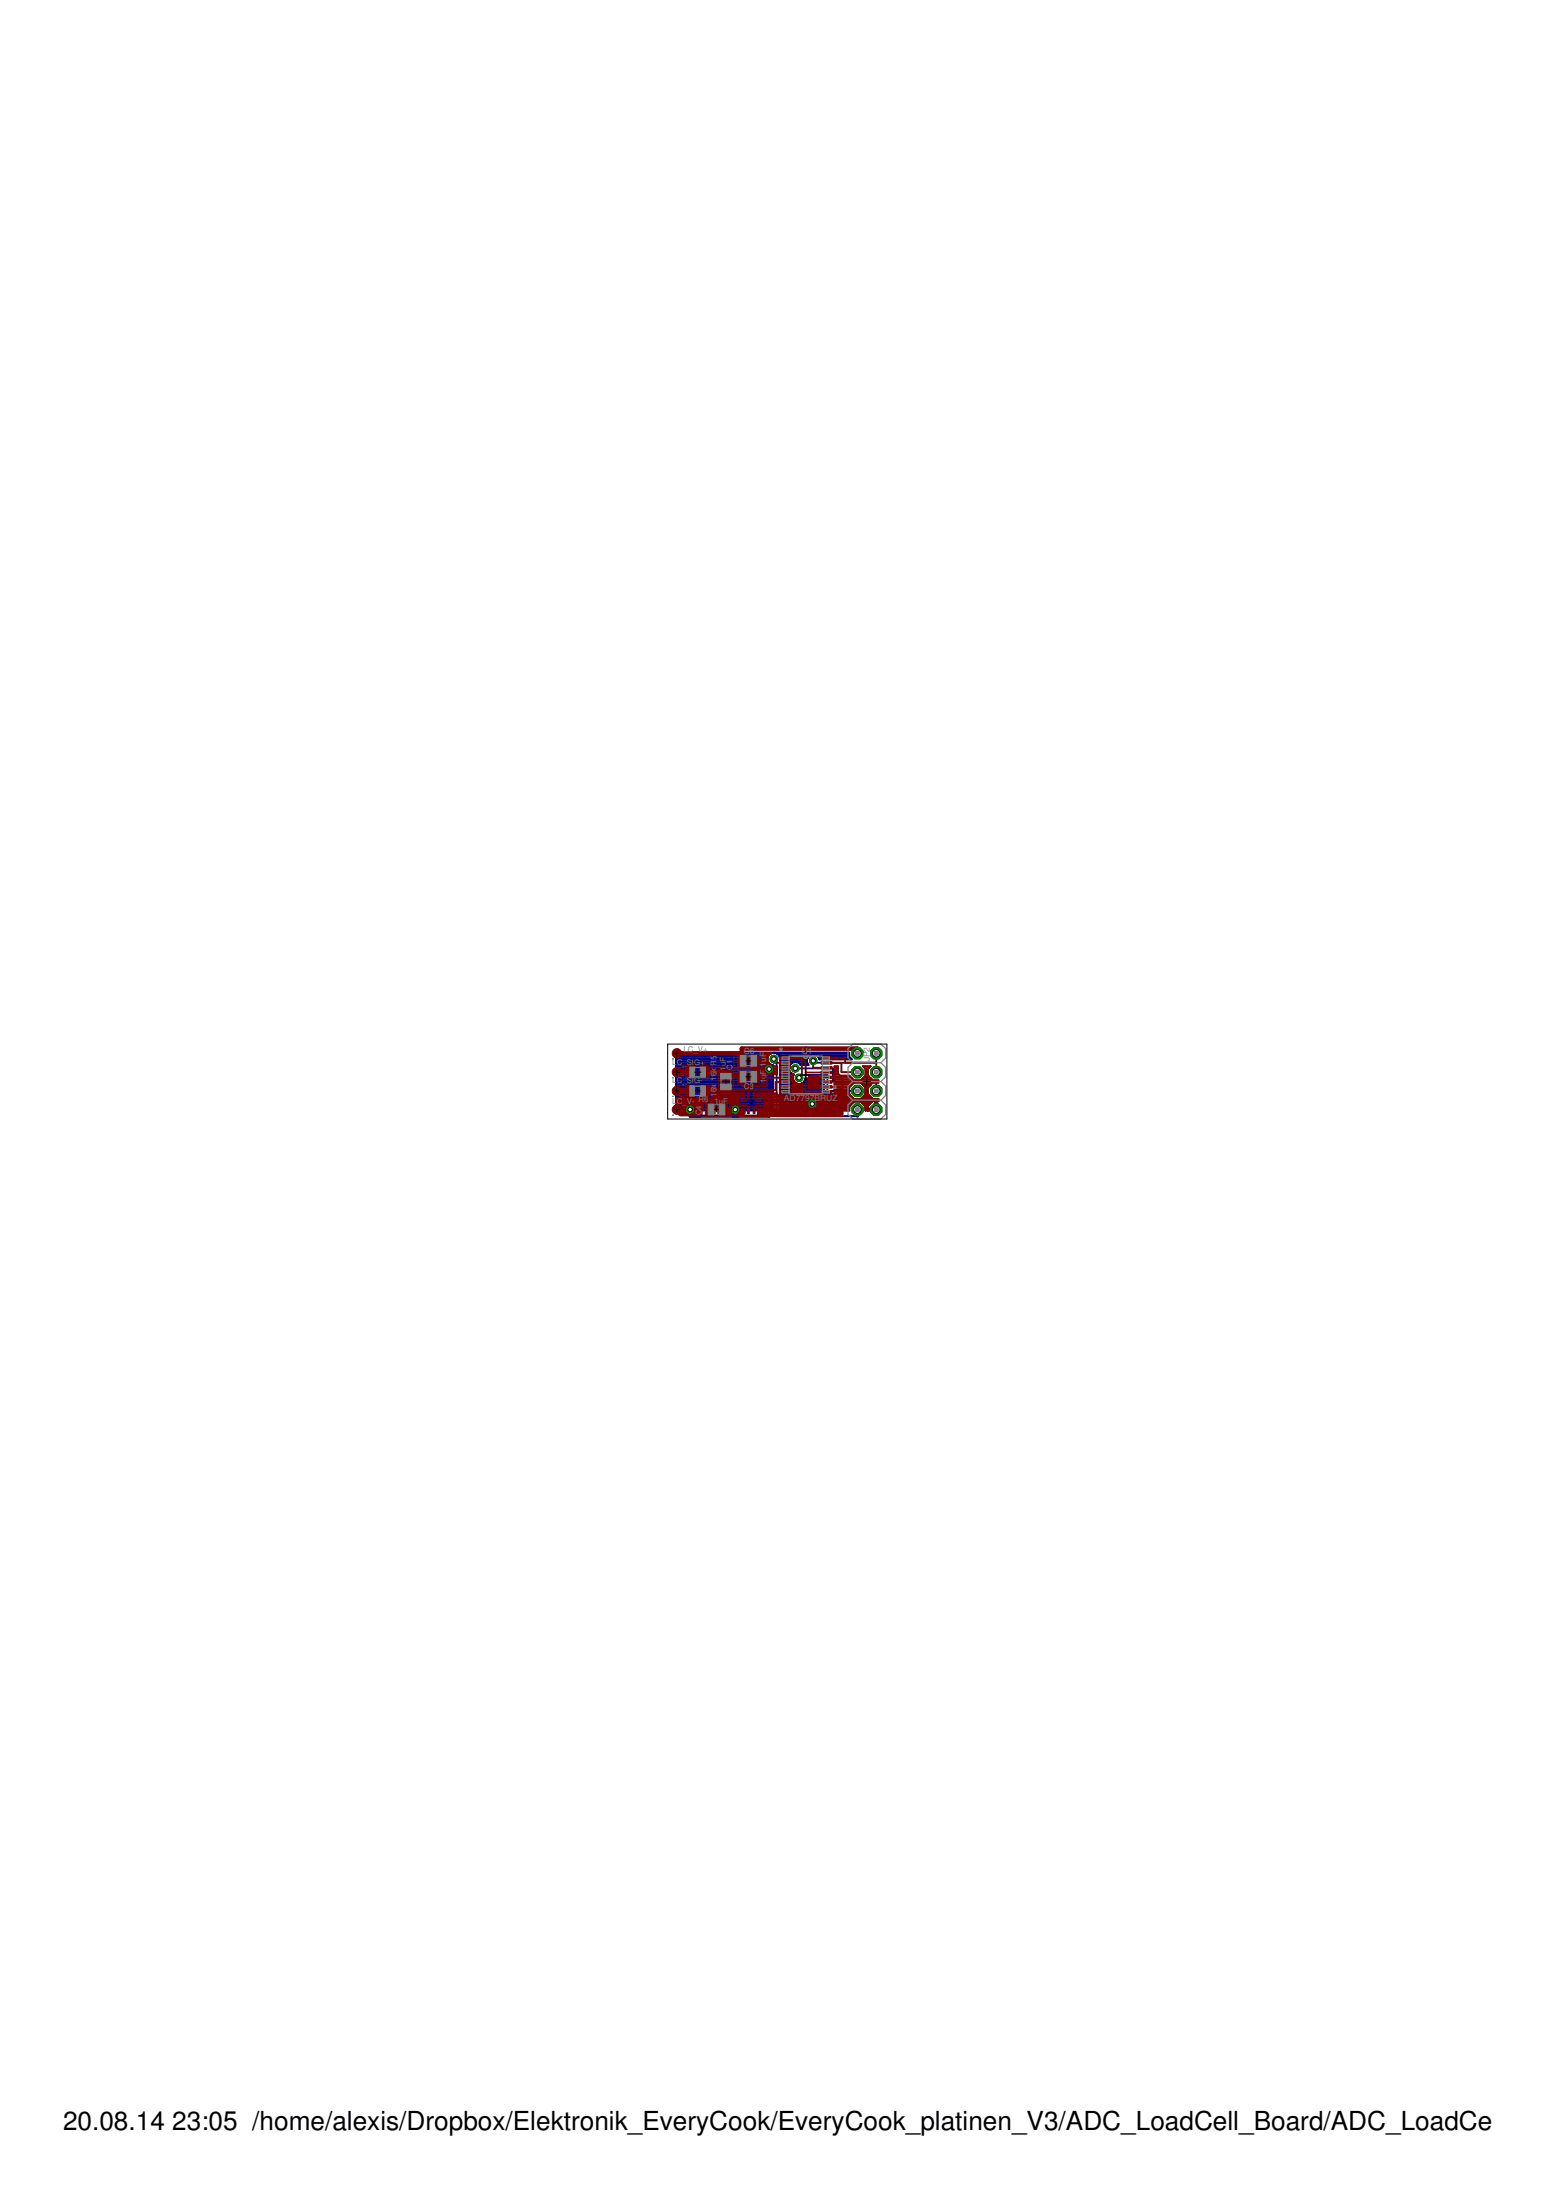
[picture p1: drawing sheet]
<svg xmlns="http://www.w3.org/2000/svg" width="210mm" height="297mm" viewBox="0 0 210 297" stroke-linecap="round" stroke-linejoin="round" font-family="sans-serif">
<g fill="none" stroke="#000080" stroke-width=".25">
<path d="M91.2 143.8h13M91.2 149.8h13.2M91.2 149.5h13.2M91.2 149.3h13.2M91.2 149.1h13.2M91.2 148.9h13.2M91.2 148.7h13.2M91.2 148.4h13.2M91.2 148.2h13.2M91.2 148h13.2M91.2 147.8h13.2M91.2 147.6h13.2"/>
<path d="M91.2 147.3h13.2M91.2 147.1h13.2M91.2 146.9h13.2M91.2 146.7h13.2M91.2 146.4h13.2M91.2 146.2h13.2M91.2 146h13.2M91.2 145.8h13.2M91.2 145.5h13.2M91.2 145.3h13.2M91.2 145.1h13.2M91.2 144.9h13.2"/>
<path d="M91.2 144.7h13.2M91.2 144.4h13.2M91.2 144.2h13.2M91.2 144h13.2M91.2 143.6h12.6M91.2 143.3h12.5M91.2 143.1h12.4M91.2 142.9h12.4M91.2 142.7h12.5M91.2 142.5h12.6M91.2 142.2h12.9M99.3 149.8h-.2v.9"/>
<path d="M104.5 143h.3v7.7h10.9M104.8 142.2h9.8M105.1 142.5h4.4M105.2 142.7h4M105.3 143.8h1.4M105.3 149.8h9.3M105.3 149.5h9.3M105.3 149.3h9.4M105.3 149.1h9.6M105.3 148.9h9.8M105.3 148.7h13.3M105.3 148.4h13.3"/>
<path d="M105.3 148.2h9.8M105.3 148h9.6M105.3 147.8h9.4M105.3 147.6h6M105.3 147.3h5.9M105.3 147.1h5.9M105.3 146.9h5.9M105.3 146.7h5.9M105.3 146.4h5.9M105.3 146.2h2.1M105.3 146h1.9M105.3 145.8h1.8"/>
<path d="M105.3 145.5h1.7M105.3 145.3h1.8M105.3 145.1h1.8M105.3 144.9h1.5M105.3 144.7h1.3M105.3 144.4h1.3M105.3 144.2h1.2M105.3 144h1.3M105.3 143.6h1.6M105.3 143.3h3.6M105.3 143.1h3.6M105.3 142.9h3.7"/>
<path d="M106.5 144.4l.2 .3 .5 .4-.2 .3 .2 .6M106.7 143.8l-.2 .6M106.9 143.6l.3-.2 .6 .2M106.9 143.6l-.2 .2M107.2 146l.2 .2M107.4 144.3h5v1.7h5.9v1.3M107.4 146.2l.3 .1 .7-.1M107.8 143.6l.3 .2M107.8 143.6h1.2M107.9 145.5v-.4h3.8v2.2h4M108.1 143.8h.1M108.4 146.2h2.8"/>
<path d="M108.6 146h2.6M108.7 145.8h2.5M109.6 149.1v.7M110 142.5h4.6M110.4 142.7h4.2M110.5 142.9h4.4M114.6 142.7v-.6h-23.4v7.8h13.2v-6.1a.85 .85 0 0 1-.8-.8 .85 .85 0 0 1 .8-.9 .85 .85 0 0 1 .9 .7v7.1h9.3v-.5l.7-.7h.9l.6 .7v.5h1.4v-1.2h-.4l-.7 .7v.3h1.3v-1h.2v-.3h-.8l-.6-.7v-.9l.3-.3h-1l.3 .3v.9l-.6 .7h-.9l-.6-.7h-3.2l-.3-.2v-1.9h-2.5l-.1 .4-.2 .2M114.6 142.7l.4 .3h-4.4a.84 .84 0 0 0-1.2-.5 .84 .84 0 0 0-.2 1.3h-1.1M116.3 148.9h1.3M116.4 148.2h1.2M116.5 149.1h.9M116.6 148h.8"/>
<path d="M116.6 146.7h.8M116.8 149.3h.4M116.8 147.8h.4M116.8 149.8h1.4M116.8 149.5h.3M116.8 147.6h.4M116.8 147.3h.4M116.8 147.1h.4M116.8 146.9h.4M117.1 149.9v.1M118.2 149.5h.2M118.2 149.3h.2"/>
<path d="M118.2 149.1h.2M118.2 148.9h.2M118.3 142.2v1.3h-8.5v-.3"/>
</g>
<path d="M103.8 144.3v6.4h-10.6v-.9M115.7 149.8v.9" fill="none" stroke="#000080" stroke-width=".42"/>
<circle cx="115.7" cy="142.2" r=".83" fill="#008000" stroke="#008000" stroke-width=".13"/>
<circle cx="115.7" cy="142.2" r=".51" fill="#fff" stroke="#000" stroke-width=".13"/>
<circle cx="118.3" cy="142.2" r=".83" fill="#008000" stroke="#008000" stroke-width=".13"/>
<circle cx="118.3" cy="142.2" r=".51" fill="#fff" stroke="#000" stroke-width=".13"/>
<circle cx="115.7" cy="144.8" r=".83" fill="#008000" stroke="#008000" stroke-width=".13"/>
<circle cx="115.7" cy="144.8" r=".51" fill="#fff" stroke="#000" stroke-width=".13"/>
<circle cx="118.3" cy="144.8" r=".83" fill="#008000" stroke="#008000" stroke-width=".13"/>
<circle cx="118.3" cy="144.8" r=".51" fill="#fff" stroke="#000" stroke-width=".13"/>
<circle cx="115.7" cy="147.3" r=".83" fill="#008000" stroke="#008000" stroke-width=".13"/>
<circle cx="115.7" cy="147.3" r=".51" fill="#fff" stroke="#000" stroke-width=".13"/>
<circle cx="118.3" cy="147.3" r=".83" fill="#008000" stroke="#008000" stroke-width=".13"/>
<circle cx="118.3" cy="147.3" r=".51" fill="#fff" stroke="#000" stroke-width=".13"/>
<circle cx="115.7" cy="149.8" r=".83" fill="#008000" stroke="#008000" stroke-width=".13"/>
<circle cx="115.7" cy="149.8" r=".51" fill="#fff" stroke="#000" stroke-width=".13"/>
<circle cx="118.3" cy="149.8" r=".83" fill="#008000" stroke="#008000" stroke-width=".13"/>
<circle cx="118.3" cy="149.8" r=".51" fill="#fff" stroke="#000" stroke-width=".13"/>
<circle cx="93.2" cy="149.8" r=".51" fill="#008000" stroke="#008000" stroke-width=".13"/>
<circle cx="93.2" cy="149.8" r=".3" fill="#fff" stroke="#000" stroke-width=".13"/>
<circle cx="103.8" cy="144.3" r=".51" fill="#008000" stroke="#008000" stroke-width=".13"/>
<circle cx="103.8" cy="144.3" r=".3" fill="#fff" stroke="#000" stroke-width=".13"/>
<circle cx="99.3" cy="149.8" r=".51" fill="#008000" stroke="#008000" stroke-width=".13"/>
<circle cx="99.3" cy="149.8" r=".3" fill="#fff" stroke="#000" stroke-width=".13"/>
<circle cx="109.6" cy="149.1" r=".51" fill="#008000" stroke="#008000" stroke-width=".13"/>
<circle cx="109.6" cy="149.1" r=".3" fill="#fff" stroke="#000" stroke-width=".13"/>
<circle cx="109.8" cy="143.2" r=".51" fill="#008000" stroke="#008000" stroke-width=".13"/>
<circle cx="109.8" cy="143.2" r=".3" fill="#fff" stroke="#000" stroke-width=".13"/>
<circle cx="107.9" cy="145.5" r=".51" fill="#008000" stroke="#008000" stroke-width=".13"/>
<circle cx="107.9" cy="145.5" r=".3" fill="#fff" stroke="#000" stroke-width=".13"/>
<circle cx="107.4" cy="144.3" r=".51" fill="#008000" stroke="#008000" stroke-width=".13"/>
<circle cx="107.4" cy="144.3" r=".3" fill="#fff" stroke="#000" stroke-width=".13"/>
<circle cx="104.5" cy="143" r=".51" fill="#008000" stroke="#008000" stroke-width=".13"/>
<circle cx="104.5" cy="143" r=".3" fill="#fff" stroke="#000" stroke-width=".13"/>
<g fill="#800000" stroke="#800000" stroke-width=".13">
<path d="M97.2 144.5h1.5v1.3h-1.5z"/>
<path d="M97.2 146.2h1.5v1.3h-1.5z"/>
<path d="M92.6 144h1.3v1.5h-1.3z"/>
<path d="M94.5 144h1.3v1.5h-1.3z"/>
<path d="M92.6 146.6h1.3v1.4h-1.3z"/>
<path d="M94.5 146.6h1.3v1.4h-1.3z"/>
<path d="M101.2 144.7h1.3v1.4h-1.3z"/>
<path d="M99.5 144.7h1.3v1.4h-1.3z"/>
<path d="M95.2 149.1h1.3v1.5h-1.3z"/>
<path d="M96.9 149.1h1.3v1.5h-1.3z"/>
<path d="M101.9 149.2h.9v.2h-.9z"/>
<path d="M101.7 149.5h.2v.8h-.2z"/>
<path d="M100.9 149.5h.3v.8h-.3z"/>
<path d="M100 149.2h.9v.2h-.9z"/>
<path d="M100 148.4h.9v.3h-.9z"/>
<path d="M100.9 147.5h.3v.9h-.3z"/>
<path d="M101.7 147.5h.2v.9h-.2z"/>
<path d="M101.9 148.4h.9v.3h-.9z"/>
<path d="M105.2 142.7h1.5v.3h-1.5z"/>
<path d="M105.2 143.3h1.5v.4h-1.5z"/>
<path d="M105.2 144h1.5v.3h-1.5z"/>
<path d="M105.2 144.6h1.5v.4h-1.5z"/>
<path d="M105.2 145.3h1.5v.3h-1.5z"/>
<path d="M105.2 145.9h1.5v.4h-1.5z"/>
<path d="M105.2 146.6h1.5v.3h-1.5z"/>
<path d="M105.2 147.3h1.5v.3h-1.5z"/>
<path d="M110.8 147.3h1.5v.3h-1.5z"/>
<path d="M110.8 146.6h1.5v.3h-1.5z"/>
<path d="M110.8 145.9h1.5v.4h-1.5z"/>
<path d="M110.8 145.3h1.5v.3h-1.5z"/>
<path d="M110.8 144.6h1.5v.4h-1.5z"/>
<path d="M110.8 144h1.5v.3h-1.5z"/>
<path d="M110.8 143.3h1.5v.4h-1.5z"/>
<path d="M110.8 142.7h1.5v.3h-1.5z"/>
<path d="M99.5 142.5h1.3v1.5h-1.3z"/>
<path d="M101.2 142.5h1.3v1.5h-1.3z"/>
</g>
<g fill="#800000" stroke="#800000" stroke-width=".13">
<circle cx="91.4" cy="142.2" r=".64"/>
<circle cx="91.4" cy="144.8" r=".64"/>
<circle cx="91.4" cy="147.3" r=".64"/>
<circle cx="91.4" cy="149.8" r=".64"/>
</g>
<g fill="none" stroke="#800000" stroke-width=".25">
<path d="M91.2 148.8h.1M91.2 149.5h.3M91.2 149.3h.3M91.2 149.1h.3M91.2 148.9h.3M91.2 148.7h3.7M91.2 148.4h3.7M91.5 149.8h3.4M91.7 148.2h.6M91.7 148.9h3.2M92.1 148h.1M92.1 149.1h2.8"/>
<path d="M92.3 149.3h2.6M92.4 149.5h2.5M92.4 149.9v.1M94.2 148.2l.1 .2h.6v1.5h-3.4v-1.1l.5 .2 .4 .5M94.2 148.2l-.2 .2h-1.6l-.2-.2v-.3h-.1l-.5 .4h-.4v1.4h1.2v-.2M94.2 148.2h.1M95.1 147.3h.2v2.5h.6M95.8 148.7h3.9M95.8 148.4h3.9M96.1 148.2h3.6M96.1 148h4.5M96.7 148.8h.1"/>
<path d="M96.7 148.8l.7-.1v1h1.2l-.1-.9-.2-.1h-.6v1.2h2.9v-.1h-2.9M97.1 147.8l-1 .1v.3l-.3 .2v.3l.9 .1M97.1 147.8h1.8l.2-.2h1.5v.5h-.8l-.1 .2v.5l.1 .1-.1 .2v.5l.1 .2M97.1 147.8h.1M97.4 149.5h.3M97.4 149.3h.3M97.4 149.1h.3M97.4 148.9h.3M98 144.8v.4M98.5 148.9h1.2M98.6 149.9v.1M98.6 149.5h1.1"/>
<path d="M98.6 149.3h1.1M98.6 149.1h1.1M99 147.8h1.6M100.3 145.2l-.1 .2 .1 .1h-.2v1.2h3.5v-1.2h2.3M101.7 145.1h.3M101.7 144.9h.3M101.7 144.7h.3M101.7 144.4h.3M101.7 144.2h.3M101.7 144h.3M101.7 143.8h.3M101.7 143.6h.3"/>
<path d="M102 145.3h1.1M102.2 148h12.7M102.2 147.8h2.7M102.8 144.2h2.1M102.8 144.4h2.1M102.9 145.8h.2M102.9 142.5v.6M102.9 143.4l-.1 .8M102.9 142.5l-.1-.3h1.3a.83 .83 0 0 0-.5 .7 .83 .83 0 0 0 .4 .8M102.9 146h.2M102.9 145.5h.2M102.9 145.1h.4"/>
<path d="M102.9 144.9h2M102.9 144.7h2M102.9 144h2M102.9 143.8h1.2M102.9 143.6h.9M102.9 142.9h.7M102.9 142.7h.8M102.9 142.5h.9M103.1 148.2h12M103.1 145.3v.9h-.2M103.1 148.9h12M103.1 149.5h11.5"/>
<path d="M103.1 149.3h11.6M103.1 149.1h11.8M103.1 148.7h15.5M103.1 148.4h15.5M103.6 143.1h-1.6v2.4h.9v.7M103.7 143.3l-2 .1v1.9h1.2v-.7l-.2-.3 .1-.1M104 143.7l.3 .3h.6v1.1h-1.5l-.3 .2M104 143.7h.1M104.5 143v.5h1.4M104.9 144.5h.1M105.9 142.9h2.3v2.6h-.3M105.9 146.1h-1.2v1.1h-6.7v-.3"/>
<path d="M105.9 144.2h1.5v.1M107 147.8h1.5M107 146.4v.7M107 147.1h.1M107 145.8h.1M107 146.4h1.3M107 147.1v.6l-.2 .2h-1.7l-.2-.3h-2.7v.5h.8l.1 .2v.5l-.1 .1 .1 .2v.5l-.1 .2M107 145.1v-.1l.2 .1-.2 .3 .2 .6M107 145.1v1.3M107 146.4h.1M107 147.6h1.3M107 147.3h1.3"/>
<path d="M107 147.1h1.3M107 146.9h1.3M107 146.7h1.3M107 146.2h.4M107 146h.2M107 145.5h.1M107 145.3h.1M107 145.1h.1M107.2 146l.2 .2M107.4 146.2l.3 .1 .6-.1v1.4l.3 .3h3.9l.1-.2 .1-1.3M108.8 144.8h2.8M108.8 141.6v5.8h2.8"/>
<path d="M109.2 145.8h1.3M109.2 146.9h1.3M109.2 146.7h1.3M109.2 146.4h1.3M109.2 146.2h1.3M109.2 146h1.3M109.2 145.5h1.3M109.2 145.3h1.3M109.8 143.2v1h1.8M110.5 145.5h3.2v1.4h-.2v2.2h-3.9M110.5 146.7h3.2M110.5 145.8v-.5h-1.3v1.7h1.3v-.6"/>
<path d="M110.5 145.8v.6M111.6 145.5h.1M111.6 146.7v.2M111.6 146.9h.1M111.6 146.8h2.1M111.6 143.5h2v1.3h2.1M111.6 142.9h2.5v.6h4.2v1.3M112.6 147.8h2.1M112.6 145.1v-1.1h.5v.9l.3 .3h1.3l.6 .6h.9l.6-.6v-.9l-.3-.3h1l-.3 .3v.9l.6 .6h.8v.4h-.8l-.6 .6v.9l.6 .7h.8v.3h-.2v1h-1.3v-.3l.7-.7h.4v1.2h-1.4v-.5l-.6-.7h-.9l-.7 .7v.5h-12.4v-.1h12.4M112.6 145.1l.1 .7M112.6 144.5h.1M112.6 147.6h2"/>
<path d="M112.6 147.3h2M112.6 147.1h2M112.6 146.2h2.7M112.6 146h6M112.6 145.1h.7M112.6 144.9h.5M112.6 144.7h.5M112.6 144.4h.5M112.6 144.2h.5M112.6 144h.5M112.7 145.8h2.5M112.7 145.8v.6"/>
<path d="M112.7 146.4h2.3M112.7 146.9h1.9M112.7 146.7h2.1M112.7 145.5h2.3M112.7 145.3h2.1M116.2 146.2h1.6M116.3 145.8h1.5M116.3 148.9h1.3M116.4 148.2h1.2M116.4 146.4h1.2M116.5 145.5h1M116.5 144h1"/>
<path d="M116.5 149.1h.9M116.6 148h.8M116.6 146.7h.8M116.7 145.3h.6M116.7 144.2h.6M116.8 149.3h.4M116.8 147.8h.4M116.8 149.8h1.4M116.8 149.5h.3M116.8 147.6h.4M116.8 147.3h.4M116.8 147.1h.4"/>
<path d="M116.8 146.9h.4M116.8 145.1h.4M116.8 144.9h.4M116.8 144.7h.4M116.8 144.4h.4M117.1 149.9v.1M118.2 149.5h.2M118.2 149.3h.2M118.2 149.1h.2M118.2 148.9h.2M118.3 148.5h-4.6v2.2h-13.9v-.9h-2.2"/>
<circle cx="115.7" cy="147.3" r="1.18"/>
</g>
<path d="M91.4 149.8h1.8M100.2 142.2l-.1 1M101.9 143.2v1.7M101.9 144.9v.5M103.8 144.3h-1.8l-.1 .6M118.3 148.5v1.3" fill="none" stroke="#800000" stroke-width=".42"/>
<path d="M91.4 142.2h8.8M91.4 144.8h1.8M91.4 147.3h1.8M95.1 144.8h2.9M98 145.2h2.3M98 147.2l-2.9 .1M115.7 142.2v-.6h-15.6v1.6" fill="none" stroke="#800000" stroke-width=".61"/>
<path d="M91.9 150.3h2.5M98.2 150.2h2.1M102.6 150.3h10.9" fill="none" stroke="#800000" stroke-width=".83"/>
<circle cx="115.7" cy="142.2" r=".83" fill="#008000" stroke="#008000" stroke-width=".13"/>
<circle cx="115.7" cy="142.2" r=".51" fill="#fff" stroke="#000" stroke-width=".13"/>
<circle cx="118.3" cy="142.2" r=".83" fill="#008000" stroke="#008000" stroke-width=".13"/>
<circle cx="118.3" cy="142.2" r=".51" fill="#fff" stroke="#000" stroke-width=".13"/>
<circle cx="115.7" cy="144.8" r=".83" fill="#008000" stroke="#008000" stroke-width=".13"/>
<circle cx="115.7" cy="144.8" r=".51" fill="#fff" stroke="#000" stroke-width=".13"/>
<circle cx="118.3" cy="144.8" r=".83" fill="#008000" stroke="#008000" stroke-width=".13"/>
<circle cx="118.3" cy="144.8" r=".51" fill="#fff" stroke="#000" stroke-width=".13"/>
<circle cx="115.7" cy="147.3" r=".83" fill="#008000" stroke="#008000" stroke-width=".13"/>
<circle cx="115.7" cy="147.3" r=".51" fill="#fff" stroke="#000" stroke-width=".13"/>
<circle cx="118.3" cy="147.3" r=".83" fill="#008000" stroke="#008000" stroke-width=".13"/>
<circle cx="118.3" cy="147.3" r=".51" fill="#fff" stroke="#000" stroke-width=".13"/>
<circle cx="115.7" cy="149.8" r=".83" fill="#008000" stroke="#008000" stroke-width=".13"/>
<circle cx="115.7" cy="149.8" r=".51" fill="#fff" stroke="#000" stroke-width=".13"/>
<circle cx="118.3" cy="149.8" r=".83" fill="#008000" stroke="#008000" stroke-width=".13"/>
<circle cx="118.3" cy="149.8" r=".51" fill="#fff" stroke="#000" stroke-width=".13"/>
<circle cx="93.2" cy="149.8" r=".51" fill="#008000" stroke="#008000" stroke-width=".13"/>
<circle cx="93.2" cy="149.8" r=".3" fill="#fff" stroke="#000" stroke-width=".13"/>
<circle cx="103.8" cy="144.3" r=".51" fill="#008000" stroke="#008000" stroke-width=".13"/>
<circle cx="103.8" cy="144.3" r=".3" fill="#fff" stroke="#000" stroke-width=".13"/>
<circle cx="99.3" cy="149.8" r=".51" fill="#008000" stroke="#008000" stroke-width=".13"/>
<circle cx="99.3" cy="149.8" r=".3" fill="#fff" stroke="#000" stroke-width=".13"/>
<circle cx="109.6" cy="149.1" r=".51" fill="#008000" stroke="#008000" stroke-width=".13"/>
<circle cx="109.6" cy="149.1" r=".3" fill="#fff" stroke="#000" stroke-width=".13"/>
<circle cx="109.8" cy="143.2" r=".51" fill="#008000" stroke="#008000" stroke-width=".13"/>
<circle cx="109.8" cy="143.2" r=".3" fill="#fff" stroke="#000" stroke-width=".13"/>
<circle cx="107.9" cy="145.5" r=".51" fill="#008000" stroke="#008000" stroke-width=".13"/>
<circle cx="107.9" cy="145.5" r=".3" fill="#fff" stroke="#000" stroke-width=".13"/>
<circle cx="107.4" cy="144.3" r=".51" fill="#008000" stroke="#008000" stroke-width=".13"/>
<circle cx="107.4" cy="144.3" r=".3" fill="#fff" stroke="#000" stroke-width=".13"/>
<circle cx="104.5" cy="143" r=".51" fill="#008000" stroke="#008000" stroke-width=".13"/>
<circle cx="104.5" cy="143" r=".3" fill="#fff" stroke="#000" stroke-width=".13"/>
<path d="M92.2 143.8h3.9v1.9h-3.9zM92.2 146.3h3.9v2h-3.9zM94.7 148.8h4v2h-4zM97 144.1h2v3.9h-2zM99.1 144.4h3.9v2h-3.9zM99.1 142.3h3.9v1.9h-3.9z" fill="none" stroke="#800000" stroke-width=".13"/>
<g fill="none" stroke="#808080" stroke-width=".17">
<path d="M93.8 144.1h.8M93.8 145.4h.8M93.8 146.7h.8M93.8 147.9h.8M106.5 142.6h4.5v5.1h-4.5zM106.5 142.7h-.9v.3h.9M106.5 143.4h-.9v.3h.9M106.5 144h-.9v.3h.9M106.5 144.7h-.9v.3h.9M106.5 145.3h-.9v.3h.9M106.5 145.9h-.9v.4h.9M106.5 146.6h-.9v.3h.9"/>
<path d="M106.5 147.3h-.9v.3h.9M111 142.7h1v.3h-1M111 143.4h1v.3h-1M111 144h1v.3h-1M111 144.7h1v.3h-1M111 145.3h1v.3h-1M111 145.9h1v.4h-1M111 146.6h1v.3h-1M111 147.3h1v.3h-1M112.6 146.6v.3h.2v-.3M115.1 143.5l-.6-.6v-1.3l.6-.6h3.8l.6 .6v1.3l-.6 .6M115.1 143.5l-.6 .6v1.3l.6 .6"/>
<path d="M115.1 146l-.6 .7v1.2l.6 .6M115.1 148.5l-.6 .7v1.3l.6 .6h3.8l.6-.6v-1.3l-.6-.7M115.1 143.5h3.8M115.1 146h3.8M115.1 148.5h3.8M118.9 143.5l.6 .6v1.3l-.6 .6M118.9 146l.6 .7v1.2l-.6 .6"/>
</g>
<path d="M96.3 149.2h.8M96.4 150.5h.7M97.3 145.7v.7M98.6 145.6v.8M100.6 146h.8M100.6 144.7h.8M100.6 142.6h.8M100.7 143.9h.7M108.5 142.6a.31 .31 0 0 0 .3 .3 .31 .31 0 0 0 .3-.3" fill="none" stroke="#808080" stroke-width=".13"/>
<g fill="#808080" stroke="#808080" stroke-width=".13">
<path d="M97.3 144.9h1.4v.8h-1.4z"/>
<path d="M97.3 146.4h1.4v.7h-1.4z"/>
<path d="M94.6 144.1h.6v1.4h-.6z"/>
<path d="M93.1 144.1h.6v1.4h-.6z"/>
<path d="M94.6 146.6h.6v1.4h-.6z"/>
<path d="M93.1 146.6h.6v1.4h-.6z"/>
<path d="M101.4 144.7h.7v1.4h-.7z"/>
<path d="M99.9 144.7h.8v1.4h-.8z"/>
<path d="M95.6 149.1h.8v1.4h-.8z"/>
<path d="M97.1 149.1h.7v1.4h-.7z"/>
<path d="M115.5 142h.5v.5h-.5z"/>
<path d="M118 142h.5v.5h-.5z"/>
<path d="M118 144.5h.5v.5h-.5z"/>
<path d="M115.5 144.5h.5v.5h-.5z"/>
<path d="M118 147h.5v.6h-.5z"/>
<path d="M115.5 147h.5v.6h-.5z"/>
<path d="M118 149.6h.5v.5h-.5z"/>
<path d="M115.5 149.6h.5v.5h-.5z"/>
<path d="M99.9 142.5h.8v1.5h-.8z"/>
<path d="M101.4 142.5h.7v1.5h-.7z"/>
<path d="M90.8 143h.1z"/>
<path d="M90.8 145.5h.1z"/>
<path d="M90.8 148l.1 .1z"/>
<path d="M90.8 150.5l.1 .1z"/>
</g>
<g fill="none" stroke="#000" stroke-width=".13">
<path d="M90.1 141h29.6v10.1h-29.6zM91.1 144.8h.6M91.1 147.3h.6M91.1 149.8h.6M91.1 142.2h.5M91.4 142v.5M91.4 144.4v.7M91.4 147v.6M91.4 149.5v.6M93.8 144.8h.8M93.9 147.3h.6M94.2 144.3v.9"/>
<path d="M94.2 147v.6M96.4 149.8h.6M96.7 149.5v.6M97.7 146h.5M98 145.8v.5M100.7 145.4h.7M100.7 143.2h.6M101 142.9v.7M101 145.1v.6M101.1 148.9h.6M101.4 148.6v.6M107.9 145.1h1.7"/>
<path d="M108.8 144.3v1.7M116.5 146h1M117 145.5v1"/>
</g>
<g font-size="3.5">
<text x="8.5" y="287.5">20.08.14</text>
<text x="23.2" y="287.5">23:05 /home/alexis/Dropbox/Elektronik_EveryCook/EveryCook_platinen_V3/ADC_LoadCell_Board/ADC_LoadCell_Boa</text>
</g>
<text font-size="1.8" fill="#808080" x="105.1" y="142.7">*</text>
<g font-size="1.1" fill="#808080">
<text x="90.8" y="143.7">L</text>
<text x="91.3" y="143.7">C_SIG+</text>
<text x="92.3" y="142">LC_V+</text>
<text x="96.7" y="143.9" transform="rotate(-90 96.7 143.9)">R</text>
<text x="96.7" y="143.1" transform="rotate(-90 96.7 143.1)">5</text>
<text x="98" y="144" transform="rotate(-90 98 144)">u</text>
<text x="98" y="143.4" transform="rotate(-90 98 143.4)">F</text>
<text x="98.9" y="143.7" transform="rotate(-90 98.9 143.7)">1</text>
<text x="100.4" y="142.4">C6</text>
<text x="103.4" y="144" transform="rotate(-90 103.4 144)">1</text>
<text x="103.4" y="143.4" transform="rotate(-90 103.4 143.4)">u</text>
<text x="103.4" y="142.7" transform="rotate(-90 103.4 142.7)">F</text>
<text x="108.2" y="142.4">U</text>
<text x="109.1" y="142.4">1</text>
<text x="117.4" y="143.3" transform="rotate(-90 117.4 143.3)">JP2</text>
<text x="90.8" y="146.3">L</text>
<text x="90.8" y="149.1">L</text>
<text x="91.3" y="146.3">C_SIG-</text>
<text x="91.3" y="149.1">C_V- R6</text>
<text x="94.7" y="149.8" transform="rotate(-90 94.7 149.8)">4</text>
<text x="96.5" y="149.1">1uF</text>
<text x="96.7" y="148" transform="rotate(-90 96.7 148)">1</text>
<text x="96.7" y="147.5" transform="rotate(-90 96.7 147.5)">6</text>
<text x="96.7" y="146.9" transform="rotate(-90 96.7 146.9)">k</text>
<text x="96.7" y="145.9" transform="rotate(-90 96.7 145.9)">1</text>
<text x="96.7" y="145.3" transform="rotate(-90 96.7 145.3)">6</text>
<text x="96.7" y="144.7" transform="rotate(-90 96.7 144.7)">k</text>
<text x="98" y="144.6" transform="rotate(-90 98 144.6)">1</text>
<text x="98.9" y="144.5" transform="rotate(-90 98.9 144.5)">C</text>
<text x="100.4" y="147">C3</text>
<text x="103.4" y="146.3" transform="rotate(-90 103.4 146.3)">1</text>
<text x="103.4" y="145.7" transform="rotate(-90 103.4 145.7)">u</text>
<text x="103.4" y="145.1" transform="rotate(-90 103.4 145.1)">F</text>
<text x="105.8" y="148.7">AD7797BRUZ</text>
<text x="94.7" y="150.6" transform="rotate(-90 94.7 150.6)">C</text>
</g>
</svg>
